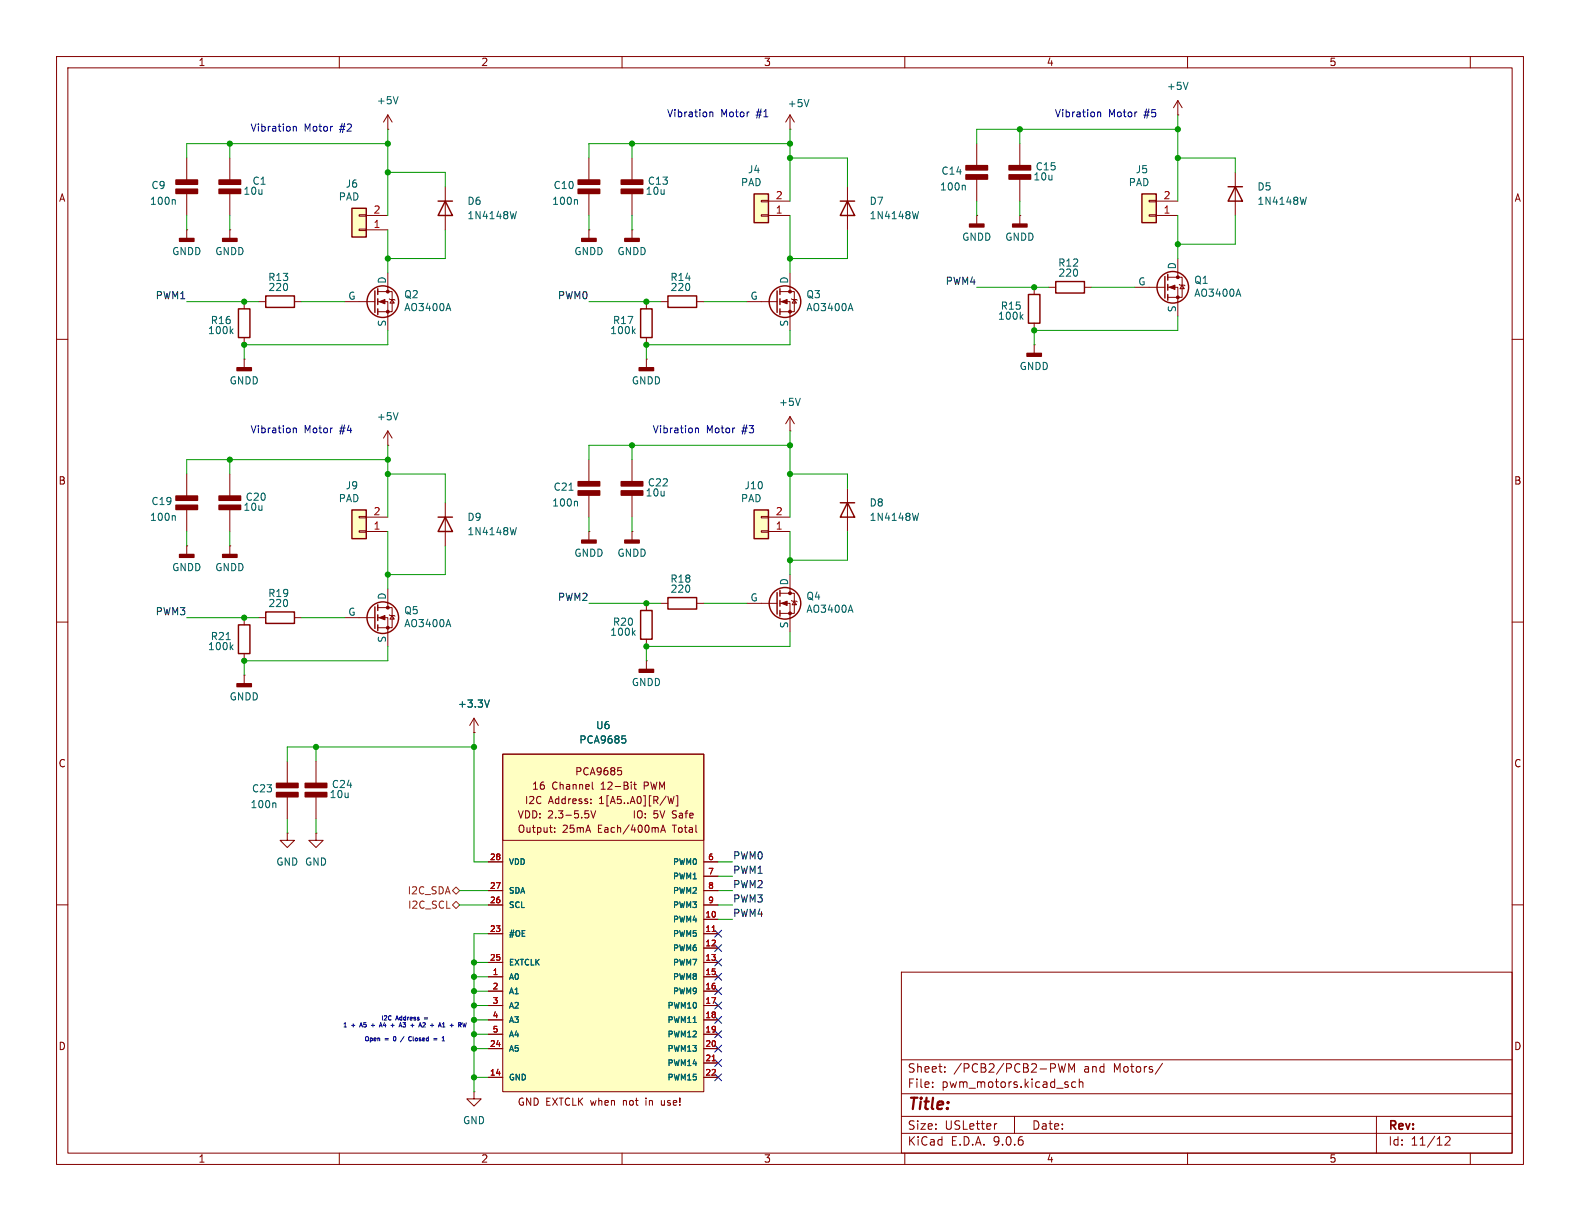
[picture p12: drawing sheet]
<svg xmlns="http://www.w3.org/2000/svg" width="279mm" height="216mm" viewBox="0 0 279 216" stroke-linecap="round" stroke-linejoin="round" font-family="sans-serif">
<g fill="none" stroke="#840000" stroke-width=".18">
<path d="M10 10h259.4v195.9h-259.4zM12 12h255.4v191.9h-255.4zM60 10v2M110 10v2M160 10v2M210 10v2M260 10v2M104.1 27.9v3.9M104.1 34.2v3.9M111.8 27.9v3.9M111.8 34.2v3.9M139.7 22.9h.1"/>
<path d="M139.7 20.3v2.6M139.7 20.3l-.8 1.3M139.7 20.3l.8 1.3M172.7 38.1h.1M172.7 38.1v1.5M180.3 38.1h.1M180.3 38.1v1.5M61 53.3h5.3M66.8 51.6h2.5v3.5h-2.5M66.8 53.3h1.8v5.1M68.6 48.3v3.3M68.8 52.8l.2 .2h.7l.1 .1"/>
<path d="M69.3 53l.4 .6h-.7zM104.1 40.6h.1M104.1 40.6v1.6M111.8 40.6h.1M111.8 40.6v1.6M185.4 50.8h1.3M191.8 50.8h1.2M10 60h2M43.2 63.5h.1M43.2 63.5v1.5M139.7 76.2h.1M139.7 73.7v2.5"/>
<path d="M139.7 73.7l-.8 1.2M139.7 73.7l.8 1.2M182.9 61h.1M182.9 61v1.5M267.4 60h2M10 110h2M132.1 106.7h5.3M137.9 104.9h2.6v3.6h-2.6M137.9 106.7h1.8v5.1M139.7 101.6v3.3M140 106.2l.1 .1h.7l.2 .1M140.5 106.3l.3 .6h-.7z"/>
<path d="M267.4 110h2M10 160h2M159.4 171.9h108v32h-108zM267.4 160h2M159.4 197.4h108M159.4 193.4h108M159.4 187.4h108M164.9 192.1v.2M164.9 191.4v.1M167.1 189.4v.2M167.1 188.7v.1M176.3 198.7l-.3 .1"/>
<path d="M179.4 197.4v3M187.1 188.1l.4 1.5 .3-1.1 .3 1.1 .3-1.5M188.9 191.9v.3M189 189.6v-1.5l.5 1.1 .5-1.1v1.5M190.2 191.4l-.4-.1-.3 .3v.4l.1 .2h.6M190.9 191.4l.2-.1 .3 .1 .1 .9M190.9 190.8v1.5M205.6 188l-1.3 1.9M243.4 197.4v6.5M60 203.9v2M110 203.9v2M159.4 200.4h108"/>
<path d="M160 203.9v2M210 203.9v2M255.6 201.1l.5-.1 .3 .1v.3l-.9 1.1h.9M260 203.9v2"/>
</g>
<g fill="none" stroke="#840000" stroke-width=".25">
<path d="M66.3 51.4v3.8M66.8 51.1v1M66.8 52.8v1M66.8 54.6v1M186.7 49.8h5.1v2h-5.1zM137.4 104.8v3.8M137.9 104.4v1M137.9 106.2v1M137.9 108v1"/>
<circle cx="67.7" cy="53.3" r="2.79"/>
<circle cx="138.8" cy="106.7" r="2.79"/>
</g>
<g fill="#840000" stroke="#840000" stroke-width=".25">
<path d="M181.6 62.5h2.5v.5h-2.5z"/>
<path d="M171.4 39.6h2.6v.5h-2.6z"/>
<path d="M179.1 39.6h2.5v.5h-2.5z"/>
<path d="M102.9 42.2h2.5v.5h-2.5z"/>
<path d="M110.5 42.2h2.5v.5h-2.5z"/>
<path d="M109.9 31.8h3.8v.8h-3.8z"/>
<path d="M109.9 33.5h3.8v.7h-3.8z"/>
<path d="M41.9 65h2.5v.5h-2.5z"/>
<path d="M102.2 33.5h3.8v.7h-3.8z"/>
<path d="M102.2 31.8h3.8v.8h-3.8z"/>
</g>
<g fill="#840000" stroke="#840000" stroke-width=".18">
<path d="M67.1 53.3l1-.3v.7z"/>
<path d="M138.2 106.7l1-.4v.8z"/>
<circle cx="68.6" cy="51.6" r=".25"/>
<circle cx="68.6" cy="55.1" r=".25"/>
<circle cx="139.7" cy="104.9" r=".25"/>
<circle cx="139.7" cy="108.5" r=".25"/>
</g>
<path d="M143.1 17.6l-.5 1.3M101.9 35.3l.2 .2v.6M79.3 53.7l.4 1.2M141.5 70.4l-.4 1.3M150.4 107l.4 1.3" fill="none" stroke="#006464" stroke-width=".18"/>
<path d="M133.3 90.2h2.6v5.1h-2.6z" fill="#ffffc2"/>
<path d="M113.3 54.6h2v5.1h-2zM133.3 90.2h2.6v5.1h-2.6z" fill="none" stroke="#840000" stroke-width=".25"/>
<g fill="none" stroke="#840000" stroke-width=".18">
<path d="M68.6 22.9h.1M68.6 20.3l-.8 1.3M68.6 20.3l.7 1.3M68.6 20.3v2.6M114.3 53.3v1.3M114.3 59.7v1.3M68.6 78.7h.1M68.6 76.2v2.5M68.6 76.2l-.8 1.3M68.6 76.2l.7 1.3M114.3 63.5h.1M114.3 63.5v1.5"/>
<path d="M33 83.8v3.9M33 90.1v3.9M40.6 83.8v3.9M40.6 90.1v3.9M104.1 94h.1M104.1 94v1.5M111.8 81.3v3.9M111.8 87.6v3.8M134.6 93.9h1.3v.2h-1.3zM134.6 91.3h1.3v.3h-1.3zM135.9 94h3.8M135.9 91.4h3.8"/>
<path d="M55.9 134.6v3.9M55.9 140.9v3.9"/>
</g>
<g fill="#840000" stroke="#840000" stroke-width=".25">
<path d="M38.7 87.7h3.8v.8h-3.8z"/>
<path d="M38.7 89.3h3.8v.8h-3.8z"/>
<path d="M31.1 89.3h3.8v.8h-3.8z"/>
<path d="M31.1 87.7h3.8v.8h-3.8z"/>
<path d="M109.9 85.2h3.8v.7h-3.8z"/>
<path d="M109.9 86.8h3.8v.8h-3.8z"/>
<path d="M113 65h2.6v.5h-2.6z"/>
<path d="M54 138.5h3.8v.8h-3.8z"/>
<path d="M54 140.1h3.8v.8h-3.8z"/>
<path d="M102.9 95.5h2.5v.5h-2.5z"/>
</g>
<path d="M70.4 17.1l-.4 1.3M112 58.5l.3 .5M112.3 58.2l-.5 .4M70.4 73l-.4 1.2M30.8 91.2l.2 .2v.6" fill="none" stroke="#006464" stroke-width=".18"/>
<path d="M133.3 34.3h2.6v5.1h-2.6z" fill="#ffffc2"/>
<g fill="none" stroke="#840000" stroke-width=".25">
<path d="M133.3 34.3h2.6v5.1h-2.6zM118.1 52.3h5.1v2.1h-5.1zM137.4 51.4v3.8M137.9 51.1v1M137.9 52.8v1M137.9 54.6v1"/>
<circle cx="138.8" cy="53.3" r="2.79"/>
</g>
<g fill="none" stroke="#840000" stroke-width=".18">
<path d="M134.6 38h1.3v.2h-1.3zM134.6 35.4h1.3v.3h-1.3zM135.9 38.1h3.8M135.9 35.6h3.8M116.8 53.3h1.3M123.2 53.3h1.3M132.1 53.3h5.3M137.9 51.6h2.6v3.5h-2.6M137.9 53.3h1.8v5.1M139.7 48.3v3.3M140 52.8l.1 .2h.7l.2 .1M140.5 53l.3 .6h-.7z"/>
<path d="M111.8 94h.1M111.8 94v1.5M83.8 193v1.3h1.3l-1.3 1.3-1.3-1.3h1.3M83.8 193h.1"/>
</g>
<path d="M110.5 95.5h2.5v.5h-2.5z" fill="#840000" stroke="#840000" stroke-width=".25"/>
<g fill="#840000" stroke="#840000" stroke-width=".18">
<path d="M138.2 53.3l1-.3v.7z"/>
<circle cx="139.7" cy="51.6" r=".25"/>
<circle cx="139.7" cy="55.1" r=".25"/>
</g>
<path d="M150.4 53.7l.4 1.2" fill="none" stroke="#006464" stroke-width=".18"/>
<path d="M88.9 133.4h35.6v59.6h-35.6z" fill="#ffffc2"/>
<g fill="none" stroke="#840000" stroke-width=".18">
<path d="M208.3 17.8v2.5M208.3 17.8l-.8 1.3M208.3 17.8l.7 1.3M78.7 33v7.6M172.7 25.4v3.9M172.7 31.7v3.9M180.3 25.4v3.9M180.3 31.7v3.9M208.3 20.3h.1M200.7 50.8h5.3M206.5 49h2.5v3.6h-2.5M206.5 50.8h1.8v5.1"/>
<path d="M208.3 45.7v3.3M208.5 50.3l.2 .1h.7l.1 .1M209 50.4l.4 .7h-.7zM104.1 81.3v3.9M104.1 87.6v3.8M114.3 106.7v1.3M114.3 113v1.3M116.8 106.7h1.3M123.2 106.7h1.3M88.9 133.4h35.6v15.2h-35.6zM88.9 133.4h35.6v59.6h-35.6zM104.7 138.3v1.1l.2 .2"/>
<path d="M109.3 135.7h.6M109.7 136.2l.2 .3v.3l-.2 .2M111.6 138.3v.1M111.6 138.7v.9M112.1 138.7h.4M112.2 138.3v1.1l.3 .2M55.9 147.3v1.3h1.2l-1.2 1.3-1.3-1.3h1.3M55.9 147.3h.1M86.4 152.4h2.5M86.4 157.5h2.5M98.1 147.1v.1M98.1 146.4v.1"/>
<path d="M104.1 144v.5M104.5 142v.1M104.5 141.3v.1M104.5 143.4l.4 1.2 .4-1.2M116.8 147.2l.5-1.3 .4 1.3M117 146.8h.6M118.1 140.8l.3 1.3 .2-.9 .3 .9 .3-1.3M119.6 140.7h.3v1.8h-.3M124.5 152.4h2.5M124.5 157.5h2.5M124.5 154.9h2.5M86.4 160h2.5"/>
<path d="M86.4 165.1h2.5M86.4 170.2h2.5M86.4 172.7h2.5M86.4 175.3h2.5M86.4 177.8h2.5M124.5 160h2.5M124.5 165.1h2.5M124.5 170.2h2.5M124.5 172.7h2.5M124.5 175.3h2.5M124.5 177.8h2.5M124.5 162.6h2.5"/>
<path d="M124.5 167.6h2.5M86.4 180.3h2.5M86.4 182.9h2.5M86.4 185.4h2.5M86.4 190.5h2.5M117 194.6v.7l.1 .1M124.5 180.3h2.5M124.5 182.9h2.5M124.5 185.4h2.5M124.5 190.5h2.5M124.5 188h2.5"/>
</g>
<path d="M125.9 164.7h.6M125.9 187.6h.6" fill="none" stroke="#a90000" stroke-width=".18"/>
<path d="M210.1 14.5l-.4 1.3M91.3 37.4l-.3 1.3M170.5 32.8l.2 .1v.7M219 51.1l.4 1.3M100.6 86.7h.7M101.9 88.6l.2 .2v.7M112 111.9l.3 .4M112.3 111.5l-.5 .5M110 130.1h.6M110.4 130.6l.3 .2v.3l-.3 .3" fill="none" stroke="#006464" stroke-width=".18"/>
<g fill="none" stroke="#840000" stroke-width=".25">
<path d="M77.5 35.6h2.5M78.7 35.6l1.3 2.5h-2.5zM206 48.9v3.8M206.5 48.5v1M206.5 50.3v1M206.5 52.1v1M113.3 108h2v5h-2zM118.1 105.7h5.1v2h-5.1z"/>
<circle cx="207.4" cy="50.8" r="2.79"/>
</g>
<g fill="#840000" stroke="#840000" stroke-width=".18">
<path d="M206.8 50.8l1-.4v.8z"/>
<circle cx="208.3" cy="49" r=".25"/>
<circle cx="208.3" cy="52.6" r=".25"/>
</g>
<g fill="#840000" stroke="#840000" stroke-width=".25">
<path d="M102.2 86.8h3.8v.8h-3.8z"/>
<path d="M102.2 85.2h3.8v.7h-3.8z"/>
<path d="M170.8 30.9h3.8v.8h-3.8z"/>
<path d="M170.8 29.3h3.8v.7h-3.8z"/>
<path d="M178.4 29.3h3.8v.7h-3.8z"/>
<path d="M178.4 30.9h3.8v.8h-3.8z"/>
</g>
<path d="M201.9 34.3h2.6v5.1h-2.6z" fill="#ffffc2"/>
<path d="M148.6 35.6h2.5M149.9 35.6l1.2 2.5h-2.5zM201.9 34.3h2.6v5.1h-2.6zM217.2 33h2.5M218.4 33l1.3 2.6h-2.5zM148.6 88.9h2.5M149.9 88.9l1.2 2.5h-2.5z" fill="none" stroke="#840000" stroke-width=".25"/>
<path d="M149.9 33v7.6M203.2 38h1.3v.2h-1.3zM203.2 35.4h1.3v.3h-1.3zM204.5 38.1h3.8M204.5 35.6h3.8M218.4 30.5v7.6M149.9 86.4v7.6M114.3 116.8h.1M114.3 116.8v1.6" fill="none" stroke="#840000" stroke-width=".18"/>
<path d="M113 118.4h2.6v.5h-2.6z" fill="#840000" stroke="#840000" stroke-width=".25"/>
<path d="M162.4 37.4l-.3 1.3M231 34.9l-.3 1.2M162.4 90.7l-.3 1.3" fill="none" stroke="#006464" stroke-width=".18"/>
<path d="M62.2 36.8h2.6v5.1h-2.6z" fill="#ffffc2"/>
<g fill="none" stroke="#840000" stroke-width=".25">
<path d="M62.2 36.8h2.6v5.1h-2.6zM42.2 54.6h2v5.1h-2zM47 52.3h5.1v2.1h-5.1zM181.9 52.1h2v5.1h-2zM77.5 91.4h2.5M78.7 91.4l1.3 2.6h-2.5zM66.3 107.3v3.8M66.8 106.9v1.1M66.8 108.7v1M66.8 110.5v1"/>
<circle cx="67.7" cy="109.2" r="2.79"/>
</g>
<g fill="none" stroke="#840000" stroke-width=".18">
<path d="M33 27.9v3.9M33 34.2v3.9M40.6 27.9v3.9M40.6 34.2v3.9M63.5 38h1.3v.2h-1.3zM64.8 38.1h3.8M33 40.6h.1M33 40.6v1.6M40.6 40.6h.1M40.6 40.6v1.6M43.2 53.3v1.3M43.2 59.7v1.3"/>
<path d="M45.7 53.3h1.3M52.1 53.3h1.2M63.5 40.5h1.3v.3h-1.3zM64.8 40.6h3.8M182.9 50.8v1.3M182.9 57.2v1.2M78.7 88.9v7.6M43.2 119.4h.1M43.2 119.4v1.5M61 109.2h5.3M66.8 107.4h2.5v3.6h-2.5M66.8 109.2h1.8v5.1"/>
<path d="M68.6 104.1v3.3M68.8 108.7l.2 .1h.7l.1 .2M69.3 108.8l.4 .7h-.7zM50.8 134.6v3.9M83.8 129.5h.1M83.8 127l-.7 1.3M83.8 127l.8 1.3M83.8 127v2.5M50.8 140.9v3.9"/>
</g>
<path d="M30.8 35.3l.2 .2v.6M40.8 58.5l.4 .5M41.2 58.2l-.5 .4M180.5 56l.4 .5M180.9 55.6l-.5 .5M91.3 93.3l-.3 1.3M79.3 109.5l.4 1.3M86.5 123.8l-.4 1.2M48.6 142l.2 .2v.6" fill="none" stroke="#006464" stroke-width=".18"/>
<g fill="#840000" stroke="#840000" stroke-width=".25">
<path d="M38.7 31.8h3.8v.8h-3.8z"/>
<path d="M38.7 33.5h3.8v.7h-3.8z"/>
<path d="M31.1 33.5h3.8v.7h-3.8z"/>
<path d="M31.1 31.8h3.8v.8h-3.8z"/>
<path d="M39.4 42.2h2.5v.5h-2.5z"/>
<path d="M48.9 140.1h3.8v.8h-3.8z"/>
<path d="M48.9 138.5h3.8v.8h-3.8z"/>
<path d="M31.7 42.2h2.6v.5h-2.6z"/>
<path d="M41.9 120.9h2.5v.5h-2.5z"/>
</g>
<g fill="#840000" stroke="#840000" stroke-width=".18">
<path d="M67.1 109.2l1-.4v.8z"/>
<circle cx="68.6" cy="107.4" r=".25"/>
<circle cx="68.6" cy="111" r=".25"/>
</g>
<path d="M62.2 90.2h2.6v5.1h-2.6z" fill="#ffffc2"/>
<path d="M62.2 90.2h2.6v5.1h-2.6zM42.2 110.5h2v5.1h-2zM47 108.2h5.1v2h-5.1z" fill="none" stroke="#840000" stroke-width=".25"/>
<g fill="none" stroke="#840000" stroke-width=".18">
<path d="M33 96.5h.1M33 96.5v1.5M40.6 96.5h.1M40.6 96.5v1.5M63.5 93.9h1.3v.2h-1.3zM63.5 91.3h1.3v.3h-1.3zM64.8 94h3.8M64.8 91.4h3.8M43.2 109.2v1.3M43.2 115.6v1.2M45.7 109.2h1.3M52.1 109.2h1.2"/>
<path d="M83.8 129.5h.1M50.8 147.3v1.3h1.3l-1.3 1.3-1.3-1.3h1.3M50.8 147.3h.1M86.4 152.4h2.5M86.4 157.5h2.5M124.5 152.4h2.5M124.5 157.5h2.5M124.5 154.9h2.5M86.4 160h2.5M86.4 165.1h2.5M86.4 170.2h2.5M86.4 172.7h2.5"/>
<path d="M86.4 175.3h2.5M86.4 177.8h2.5M124.5 160h2.5M124.5 165.1h2.5M124.5 170.2h2.5M124.5 172.7h2.5M124.5 175.3h2.5M124.5 177.8h2.5M124.5 162.6h2.5M124.5 167.6h2.5M86.4 180.3h2.5M86.4 182.9h2.5"/>
<path d="M86.4 185.4h2.5M86.4 190.5h2.5M124.5 180.3h2.5M124.5 182.9h2.5M124.5 185.4h2.5M124.5 190.5h2.5M124.5 188h2.5"/>
</g>
<path d="M40 113.1h.7M40.8 114.4l.4 .5M41.2 114l-.5 .5M86.5 123.8l-.4 1.2M110 130.1h.6M110.4 130.6l.3 .2v.3l-.3 .3" fill="none" stroke="#006464" stroke-width=".18"/>
<g fill="#840000" stroke="#840000" stroke-width=".25">
<path d="M31.7 98h2.6v.6h-2.6z"/>
<path d="M39.4 98h2.5v.6h-2.5z"/>
</g>
<path d="M80 157.5l.6-.7 .7 .7-.7 .6zM80 160l.6-.6 .7 .6-.7 .7z" fill="none" stroke="#725600" stroke-width=".18"/>
<g fill="none" stroke="#009600" stroke-width=".18">
<path d="M33 38.1v2.5M40.6 25.4v2.5M40.6 38.1v2.5M68.6 30.5h10.1v2.5M68.6 22.9v15.2M68.6 25.4h-35.6v2.5M104.1 38.1v2.5M111.8 25.4v2.5M111.8 38.1v2.5M139.7 22.9v12.7M139.7 38.1v10.2M139.7 25.4h-35.6v2.5"/>
<path d="M139.7 27.9h10.2v5.1M172.7 35.6v2.5M180.3 22.9v2.5M180.3 35.6v2.5M208.3 20.3v15.3M208.3 38.1v7.6M208.3 27.9h10.1v2.6M208.3 22.9h-35.6v2.5M218.4 38.1v5.1h-10.1M33 53.3h12.7M53.3 53.3h7.7M68.6 40.6v7.7"/>
<path d="M68.6 58.4v2.6h-25.4v2.5M78.7 40.6v5.1h-10.1M104.1 53.3h12.7M124.5 53.3h7.6M139.7 58.4v2.6h-25.4v2.5M149.9 40.6v5.1h-10.2M172.7 50.8h12.7M193 50.8h7.7M208.3 55.9v2.5h-25.4v2.6M68.6 78.7v12.7M111.8 78.7v2.6M139.7 76.2v15.2"/>
<path d="M139.7 78.7h-35.6v2.6M33 94v2.5M40.6 81.3v2.5M40.6 94v2.5M68.6 83.8h10.1v5.1M68.6 94v10.1M68.6 81.3h-35.6v2.5M78.7 96.5v5.1h-10.1M104.1 91.4v2.6M111.8 91.4v2.6M139.7 94v7.6M139.7 83.8h10.2v2.6"/>
<path d="M149.9 94v5.1h-10.2M33 109.2h12.7M53.3 109.2h7.7M68.6 114.3v2.5h-25.4v2.6M104.1 106.7h12.7M124.5 106.7h7.6M139.7 111.8v2.5h-25.4v2.5M55.9 132.1v2.5M83.8 129.5v22.9h2.6M83.8 132.1h-33v2.5M50.8 144.8v2.5M55.9 144.8v2.5"/>
<path d="M81.3 157.5h5.1M127 152.4h2.5M127 154.9h2.5M127 157.5h2.5M81.3 160h5.1M83.8 177.8h2.6M83.8 172.7h2.6M83.8 175.3h2.6M83.8 170.2h2.6M86.4 165.1h-2.6v27.9M127 162.6h2.5M127 160h2.5"/>
<path d="M83.8 185.4h2.6M83.8 180.3h2.6M83.8 190.5h2.6M83.8 182.9h2.6"/>
</g>
<g fill="none" stroke="#000084" stroke-width=".18">
<path d="M126.4 174.7l1.2 1.2M126.4 172.1l1.2 1.2M126.4 177.2l1.2 1.2M126.4 169.6l1.2 1.2M126.4 179.7l1.2 1.2M126.4 167l1.2 1.2M126.4 164.5l1.2 1.2M127.6 174.7l-1.2 1.2M127.6 172.1l-1.2 1.2M127.6 177.2l-1.2 1.2M127.6 169.6l-1.2 1.2M127.6 179.7l-1.2 1.2"/>
<path d="M127.6 167l-1.2 1.2M127.6 164.5l-1.2 1.2M126.4 189.9l1.2 1.2M126.4 187.4l1.2 1.2M126.4 182.3l1.2 1.2M126.4 184.8l1.2 1.2M127.6 189.9l-1.2 1.2M127.6 187.4l-1.2 1.2M127.6 182.3l-1.2 1.2M127.6 184.8l-1.2 1.2"/>
</g>
<g fill="none" stroke="#0000c2" stroke-width=".18">
<path d="M125.5 19.9l.2-.1 .3 .1 .1 .7M125.5 19.8v.8M194.1 19.8v.8M194.1 19.9l.2-.1 .3 .1v.7M51.9 22.3v.9M51.9 22.5l.1-.2 .3 .1 .1 .8M51.9 75.8l.1-.1h.3l.1 .8M51.9 75.7v.8M123 75.7v.8M123 75.8l.2-.1h.3v.8M63.8 180.8l-.2 .8M65.7 181.3h.5"/>
<path d="M67.1 181.6l.2-.8 .3 .8M67.1 181.4h.4M69.1 181.3h.6M70.6 181.6l.2-.8 .3 .8M71.5 183.3l-.7 .9M71.7 180.8l-.2 .3 .2 .1v.3h-.5M72.7 183.4a.34 .34 0 0 0-.4 .3 .34 .34 0 0 0 .4 .3M74 181.6l.3-.8 .2 .8M75.1 180.8l-.3 .1M75.1 180.9l.1 .1M76.7 183.7h.6M76.7 183.9h.6"/>
<path d="M77.6 181.4h.4M77.8 180.8l.2 .8M78.2 183.5l.2-.2v.8M78.4 180.9l.1-.1v.8M79.6 181.3h.6M79.9 181v.6M81.8 180.8l.2 .8 .1-.5 .2 .5 .2-.8"/>
</g>
<path d="M125.9 164.7h.6M125.9 187.6h.6" fill="none" stroke="#a90000" stroke-width=".18"/>
<g fill="#009600" stroke="#009600" stroke-width=".18">
<circle cx="111.8" cy="78.7" r=".46"/>
<circle cx="114.3" cy="61" r=".46"/>
<circle cx="111.8" cy="25.4" r=".46"/>
<circle cx="114.3" cy="53.3" r=".46"/>
<circle cx="208.3" cy="43.2" r=".46"/>
<circle cx="208.3" cy="22.9" r=".46"/>
<circle cx="208.3" cy="27.9" r=".46"/>
<circle cx="182.9" cy="58.4" r=".46"/>
<circle cx="139.7" cy="99.1" r=".46"/>
<circle cx="139.7" cy="78.7" r=".46"/>
<circle cx="139.7" cy="83.8" r=".46"/>
<circle cx="114.3" cy="114.3" r=".46"/>
<circle cx="114.3" cy="106.7" r=".46"/>
<circle cx="182.9" cy="50.8" r=".46"/>
<circle cx="139.7" cy="27.9" r=".46"/>
<circle cx="139.7" cy="25.4" r=".46"/>
<circle cx="139.7" cy="45.7" r=".46"/>
<circle cx="180.3" cy="22.9" r=".46"/>
<circle cx="83.8" cy="182.9" r=".46"/>
<circle cx="83.8" cy="185.4" r=".46"/>
<circle cx="83.8" cy="190.5" r=".46"/>
<circle cx="68.6" cy="30.5" r=".46"/>
<circle cx="68.6" cy="25.4" r=".46"/>
<circle cx="40.6" cy="25.4" r=".46"/>
<circle cx="68.6" cy="45.7" r=".46"/>
<circle cx="68.6" cy="81.3" r=".46"/>
<circle cx="40.6" cy="81.3" r=".46"/>
<circle cx="43.2" cy="53.3" r=".46"/>
<circle cx="43.2" cy="61" r=".46"/>
<circle cx="68.6" cy="101.6" r=".46"/>
<circle cx="43.2" cy="116.8" r=".46"/>
<circle cx="68.6" cy="83.8" r=".46"/>
<circle cx="43.2" cy="109.2" r=".46"/>
<circle cx="83.8" cy="180.3" r=".46"/>
<circle cx="83.8" cy="177.8" r=".46"/>
<circle cx="83.8" cy="175.3" r=".46"/>
<circle cx="83.8" cy="132.1" r=".46"/>
<circle cx="55.9" cy="132.1" r=".46"/>
<circle cx="83.8" cy="172.7" r=".46"/>
<circle cx="83.8" cy="170.2" r=".46"/>
</g>
<text font-size="2.8" fill="#840000" x="160.4" y="196.8">Title:</text>
<g font-size="2.1" fill="#840000">
<text x="160.4" y="189.9">Sheet:</text>
<text x="168.6" y="189.9">/PCB2/PCB2-PWM</text>
<text x="191.7" y="189.9">and</text>
<text x="197.1" y="189.9">Motors/</text>
<text x="160.4" y="192.6">File:</text>
<text x="166.5" y="192.6">pwm_motors.kicad_sch</text>
<text x="160.4" y="202.8">KiCad</text>
<text x="160.4" y="200">Size:</text>
<text x="167.1" y="200">USLetter</text>
<text x="168.1" y="202.8">E.D.A.</text>
<text x="175.7" y="202.8">9.0.6</text>
<text x="182.4" y="200">Date:</text>
<text x="245.4" y="200.2">Rev:</text>
<text x="245.4" y="202.8">Id:</text>
<text x="249.5" y="202.8">11/12</text>
</g>
<g font-size="1.8" fill="#840000">
<text x="35" y="11.9">1</text>
<text x="85" y="11.9">2</text>
<text x="135" y="11.9">3</text>
<text x="185" y="11.9">4</text>
<text x="235" y="11.9">5</text>
<text x="10.3" y="35.9">A</text>
<text x="267.7" y="35.9">A</text>
<text x="10.3" y="85.9">B</text>
<text x="267.7" y="85.9">B</text>
<text x="10.3" y="135.9">C</text>
<text x="101.6" y="137.3">PCA9685</text>
<text x="267.7" y="135.9">C</text>
<text x="92.7" y="142.4">I2C</text>
<text x="94" y="139.8">16</text>
<text x="97" y="142.4">Address:</text>
<text x="97.6" y="139.8">Channel</text>
<text x="106.1" y="142.4">1[A5..A0][R/W]</text>
<text x="106.4" y="139.8">12-Bit</text>
<text x="114.1" y="139.8">PWM</text>
<text x="91.4" y="144.9">VDD: 2.3-5.5V</text>
<text x="91.4" y="147.5">Output:</text>
<text x="99.5" y="147.5">25mA</text>
<text x="105.8" y="147.5">Each/400mA</text>
<text x="111.8" y="144.9">IO:</text>
<text x="115.5" y="144.9">5V</text>
<text x="118.9" y="144.9">Safe</text>
<text x="119.3" y="147.5">Total</text>
<text x="10.3" y="185.9">D</text>
<text x="267.7" y="185.9">D</text>
<text x="91.4" y="195.7">GND EXTCLK when</text>
<text x="110.4" y="195.7">not</text>
<text x="114.6" y="195.7">in</text>
<text x="117.6" y="195.7">use!</text>
<text x="35" y="205.8">1</text>
<text x="85" y="205.8">2</text>
<text x="135" y="205.8">3</text>
<text x="185" y="205.8">4</text>
<text x="235" y="205.8">5</text>
</g>
<g font-size="1.8" fill="#006464">
<text x="206.2" y="16.1">+5V</text>
<text x="66.5" y="18.6">+5V</text>
<text x="139.2" y="19.2">+5V</text>
<text x="26.7" y="33.6">C9</text>
<text x="43" y="34.6">10u</text>
<text x="44.6" y="32.9">C1</text>
<text x="59.8" y="35.7">PAD</text>
<text x="61" y="33.4">J6</text>
<text x="97.8" y="33.6">C10</text>
<text x="114.1" y="34.6">10u</text>
<text x="114.5" y="32.9">C13</text>
<text x="130.9" y="33.1">PAD</text>
<text x="132.2" y="30.8">J4</text>
<text x="166.1" y="33.9">100n</text>
<text x="166.4" y="31.1">C14</text>
<text x="182.7" y="32.1">10u</text>
<text x="183" y="30.3">C15</text>
<text x="199.5" y="33.1">PAD</text>
<text x="200.7" y="30.8">J5</text>
<text x="222.3" y="33.9">D5</text>
<text x="26.4" y="36.4">100n</text>
<text x="82.6" y="36.4">D6</text>
<text x="82.6" y="39">1N4148W</text>
<text x="97.5" y="36.4">100n</text>
<text x="153.7" y="36.4">D7</text>
<text x="153.7" y="39">1N4148W</text>
<text x="222.3" y="36.4">1N4148W</text>
<text x="30.3" y="45.3">GNDD</text>
<text x="38" y="45.3">GNDD</text>
<text x="101.5" y="45.3">GNDD</text>
<text x="109.1" y="45.3">GNDD</text>
<text x="170" y="42.8">GNDD</text>
<text x="177.7" y="42.8">GNDD</text>
<text x="187" y="47.3">R12</text>
<text x="208" y="47.7" transform="rotate(-90 208 47.7)">D</text>
<text x="47.3" y="49.9">R13</text>
<text x="47.4" y="51.7">220</text>
<text x="61.5" y="53.1">G</text>
<text x="68.3" y="50.3" transform="rotate(-90 68.3 50.3)">D</text>
<text x="71.4" y="52.9">Q2</text>
<text x="118.4" y="49.9">R14</text>
<text x="118.5" y="51.7">220</text>
<text x="132.6" y="53.1">G</text>
<text x="139.4" y="50.3" transform="rotate(-90 139.4 50.3)">D</text>
<text x="142.5" y="52.9">Q3</text>
<text x="187.1" y="49.1">220</text>
<text x="201.2" y="50.5">G</text>
<text x="211.1" y="52.7">AO3400A</text>
<text x="211.1" y="50.4">Q1</text>
<text x="36.7" y="59.3">100k</text>
<text x="37.2" y="57.5">R16</text>
<text x="68.3" y="57.9" transform="rotate(-90 68.3 57.9)">S</text>
<text x="71.4" y="55.2">AO3400A</text>
<text x="107.8" y="59.3">100k</text>
<text x="108.3" y="57.5">R17</text>
<text x="139.4" y="57.9" transform="rotate(-90 139.4 57.9)">S</text>
<text x="142.5" y="55.2">AO3400A</text>
<text x="176.4" y="56.7">100k</text>
<text x="176.9" y="55">R15</text>
<text x="208" y="55.3" transform="rotate(-90 208 55.3)">S</text>
<text x="180.2" y="65.6">GNDD</text>
<text x="40.5" y="68.2">GNDD</text>
<text x="111.6" y="68.2">GNDD</text>
<text x="137.7" y="72">+5V</text>
<text x="66.5" y="74.5">+5V</text>
<text x="26.7" y="89.5">C19</text>
<text x="43.3" y="88.7">C20</text>
<text x="59.8" y="89">PAD</text>
<text x="61" y="86.7">J9</text>
<text x="97.5" y="89.8">100n</text>
<text x="97.8" y="87">C21</text>
<text x="114.1" y="88">10u</text>
<text x="114.5" y="86.2">C22</text>
<text x="130.9" y="89">PAD</text>
<text x="131.6" y="86.7">J10</text>
<text x="153.7" y="89.8">D8</text>
<text x="26.4" y="92.3">100n</text>
<text x="43" y="90.5">10u</text>
<text x="82.6" y="92.3">D9</text>
<text x="82.6" y="94.8">1N4148W</text>
<text x="153.7" y="92.3">1N4148W</text>
<text x="30.3" y="101.2">GNDD</text>
<text x="38" y="101.2">GNDD</text>
<text x="101.5" y="98.7">GNDD</text>
<text x="109.1" y="98.7">GNDD</text>
<text x="47.3" y="105.8">R19</text>
<text x="47.4" y="107.5">220</text>
<text x="68.3" y="106.1" transform="rotate(-90 68.3 106.1)">D</text>
<text x="118.4" y="103.2">R18</text>
<text x="118.5" y="105">220</text>
<text x="132.6" y="106.4">G</text>
<text x="139.4" y="103.6" transform="rotate(-90 139.4 103.6)">D</text>
<text x="142.5" y="106.3">Q4</text>
<text x="37.2" y="113.4">R21</text>
<text x="61.5" y="109">G</text>
<text x="68.3" y="113.7" transform="rotate(-90 68.3 113.7)">S</text>
<text x="71.4" y="111.1">AO3400A</text>
<text x="71.4" y="108.8">Q5</text>
<text x="107.8" y="112.6">100k</text>
<text x="108.3" y="110.8">R20</text>
<text x="139.4" y="111.2" transform="rotate(-90 139.4 111.2)">S</text>
<text x="142.5" y="108.6">AO3400A</text>
<text x="36.7" y="115.2">100k</text>
<text x="40.5" y="124.1">GNDD</text>
<text x="80.9" y="125.3">+3.3V</text>
<text x="111.6" y="121.5">GNDD</text>
<text x="102.3" y="131.7">PCA9685</text>
<text x="105.3" y="129.1">U6</text>
<text x="44.2" y="143.1">100n</text>
<text x="44.5" y="140.3">C23</text>
<text x="58.2" y="141.3">10u</text>
<text x="58.6" y="139.5">C24</text>
<text x="48.8" y="153.3">GND GND</text>
<text x="81.8" y="199">GND</text>
</g>
<g font-size="1.8" fill="#0000c2">
<text x="44.2" y="23.5">Vibration</text>
<text x="53.8" y="23.5">Motor</text>
<text x="60.2" y="23.5">#2</text>
<text x="117.9" y="20.9">Vibration</text>
<text x="127.4" y="20.9">Motor</text>
<text x="133.9" y="20.9">#1</text>
<text x="186.4" y="20.9">Vibration</text>
<text x="196" y="20.9">Motor</text>
<text x="202.4" y="20.9">#5</text>
<text x="44.2" y="76.8">Vibration</text>
<text x="53.8" y="76.8">Motor</text>
<text x="60.2" y="76.8">#4</text>
<text x="115.3" y="76.8">Vibration</text>
<text x="124.9" y="76.8">Motor</text>
<text x="131.3" y="76.8">#3</text>
</g>
<g font-size="1.8" fill="#a90000">
<text x="137.1" y="35.3">2</text>
<text x="205.7" y="35.3">2</text>
<text x="66" y="40.4">1</text>
<text x="66" y="37.8">2</text>
<text x="137.1" y="37.8">1</text>
<text x="205.7" y="37.8">1</text>
<text x="66" y="93.7">1</text>
<text x="66" y="91.2">2</text>
<text x="137.1" y="93.7">1</text>
<text x="137.1" y="91.2">2</text>
</g>
<g font-size="1.8" fill="#0f0f0f">
<text x="27.4" y="53">PWM1</text>
<text x="98.6" y="53">PWM0</text>
<text x="167.1" y="50.5">PWM4</text>
<text x="98.6" y="106.3">PWM2</text>
<text x="27.4" y="108.9">PWM3</text>
<text x="129.5" y="154.6">PWM1</text>
<text x="129.5" y="152.1">PWM0</text>
<text x="129.5" y="159.7">PWM3</text>
<text x="129.5" y="157.1">PWM2</text>
<text x="129.5" y="162.2">PWM4</text>
</g>
<g font-size="1.8" fill="#725600">
<text x="72" y="158.3">I2C_SDA</text>
<text x="72.1" y="160.9">I2C_SCL</text>
</g>
<g font-size="1.4" fill="#a90000">
<text x="86.5" y="152.1">28</text>
<text x="125.1" y="152.1">6</text>
<text x="125.1" y="154.7">7</text>
<text x="86.5" y="157.2">27</text>
<text x="86.5" y="159.8">26</text>
<text x="125.1" y="157.2">8</text>
<text x="125.1" y="159.8">9</text>
<text x="86.5" y="164.8">23</text>
<text x="124.6" y="162.3">10</text>
<text x="124.6" y="164.8">11</text>
<text x="124.6" y="167.4">12</text>
<text x="86.5" y="169.9">25</text>
<text x="87" y="172.5">1</text>
<text x="124.6" y="169.9">13</text>
<text x="124.6" y="172.5">15</text>
<text x="87" y="175">2</text>
<text x="87" y="177.5">3</text>
<text x="124.6" y="175">16</text>
<text x="124.6" y="177.5">17</text>
<text x="86.5" y="185.2">24</text>
<text x="87" y="180.1">4</text>
<text x="87" y="182.6">5</text>
<text x="124.6" y="180.1">18</text>
<text x="124.6" y="182.6">19</text>
<text x="124.6" y="185.2">20</text>
<text x="86.5" y="190.2">14</text>
<text x="124.6" y="187.7">21</text>
<text x="124.6" y="190.2">22</text>
</g>
<g font-size="1.4" fill="#006464">
<text x="89.9" y="153.1">VDD</text>
<text x="118.9" y="153.1">PWM0</text>
<text x="118.9" y="155.7">PWM1</text>
<text x="89.9" y="158.2">SDA</text>
<text x="89.9" y="160.8">SCL</text>
<text x="118.9" y="158.2">PWM2</text>
<text x="118.9" y="160.8">PWM3</text>
<text x="89.9" y="165.8">#OE</text>
<text x="118.9" y="163.3">PWM4</text>
<text x="118.9" y="165.8">PWM5</text>
<text x="89.9" y="170.9">EXTCLK</text>
<text x="89.9" y="173.5">A0</text>
<text x="118.9" y="168.4">PWM6</text>
<text x="118.9" y="170.9">PWM7</text>
<text x="118.9" y="173.5">PWM8</text>
<text x="89.9" y="176">A1</text>
<text x="89.9" y="178.5">A2</text>
<text x="117.9" y="178.5">PWM10</text>
<text x="118.9" y="176">PWM9</text>
<text x="89.9" y="181.1">A3</text>
<text x="89.9" y="183.6">A4</text>
<text x="117.9" y="181.1">PWM11</text>
<text x="117.9" y="183.6">PWM12</text>
<text x="89.9" y="186.2">A5</text>
<text x="89.9" y="191.2">GND</text>
<text x="117.9" y="186.2">PWM13</text>
<text x="117.9" y="188.7">PWM14</text>
<text x="117.9" y="191.2">PWM15</text>
</g>
<g font-size="1.1" fill="#0000c2">
<text x="60.5" y="181.9">1</text>
<text x="62.1" y="181.9">+</text>
<text x="64" y="181.9">A5</text>
<text x="64.3" y="184.3">Open</text>
<text x="66.2" y="181.9">+</text>
<text x="67.3" y="180.6">I2C</text>
<text x="68.1" y="184.3">=</text>
<text x="68.1" y="181.9">A4</text>
<text x="69.9" y="184.3">0</text>
<text x="70" y="180.6">Address</text>
<text x="70.3" y="181.9">+</text>
<text x="72.2" y="181.9">A3</text>
<text x="73.2" y="184.3">Closed</text>
<text x="74.4" y="181.9">+</text>
<text x="75.3" y="180.6">=</text>
<text x="76.3" y="181.9">A2</text>
<text x="77.9" y="184.3">=</text>
<text x="78.5" y="181.9">+</text>
<text x="80.3" y="181.9">A1</text>
</g>
</svg>
